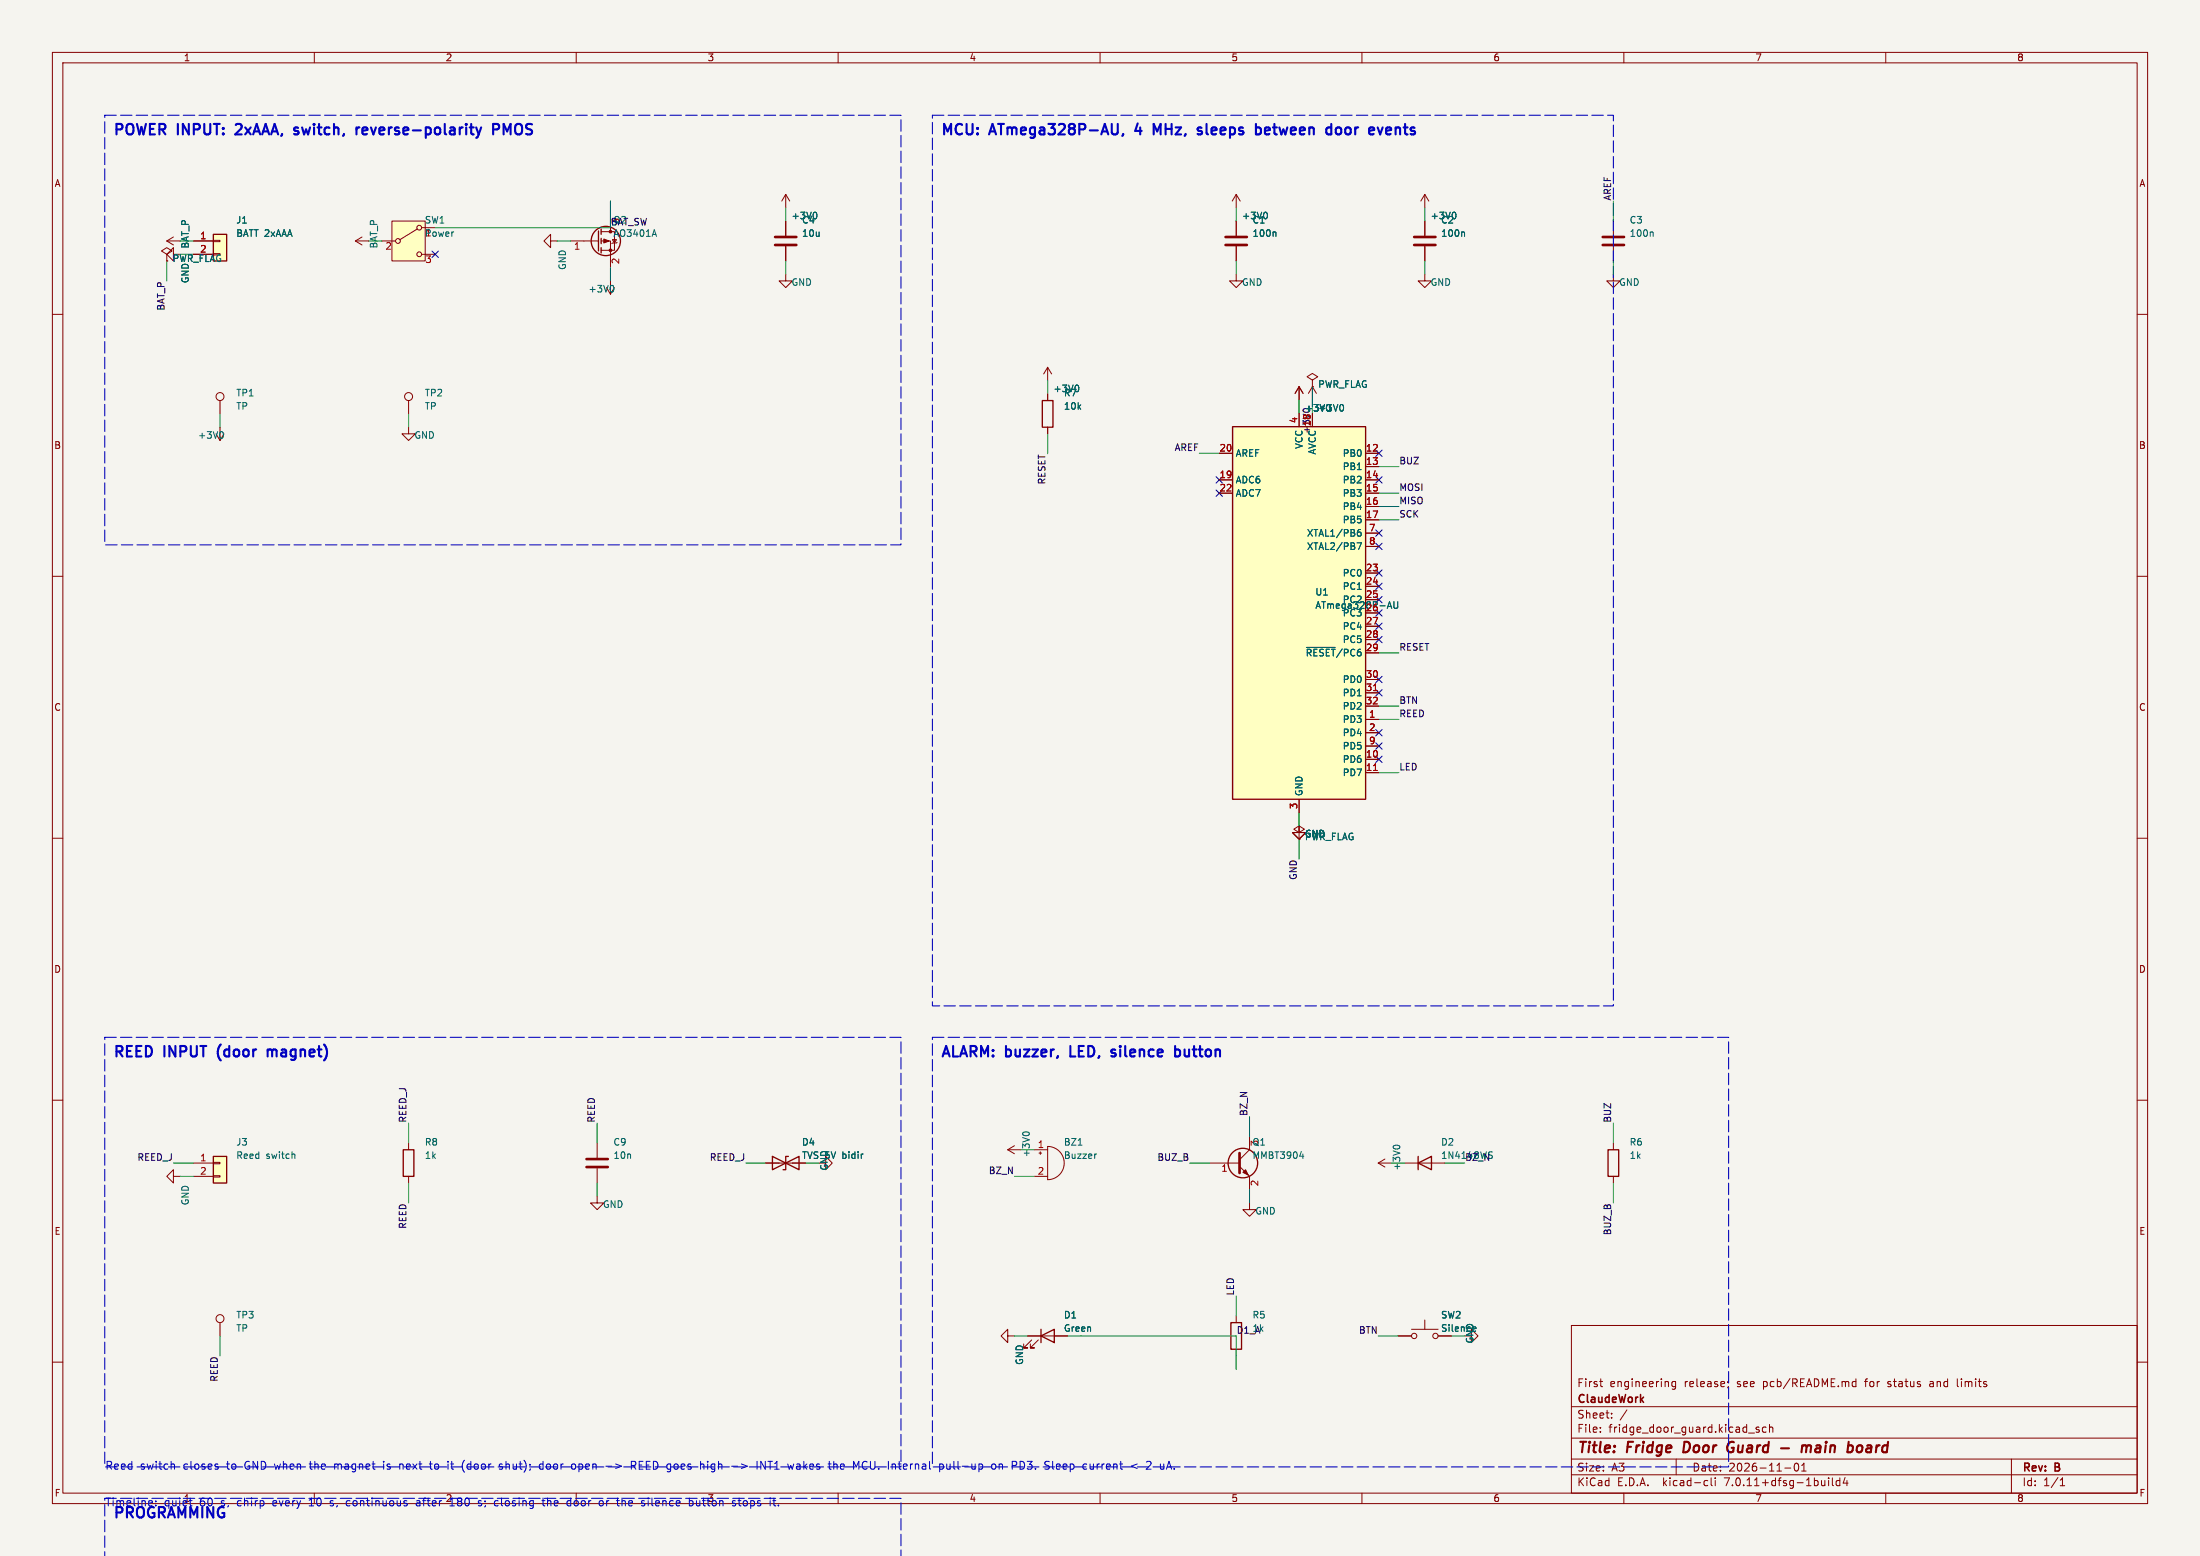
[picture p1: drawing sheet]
<svg xmlns="http://www.w3.org/2000/svg" width="420mm" height="297mm" viewBox="0 0 420 297" stroke-linecap="round" stroke-linejoin="round" font-family="sans-serif">
<path d="M0 0h420v297h-420z" fill="#f5f4ef" stroke="#f5f4ef" stroke-width=".19"/>
<g fill="none" stroke="#840000" stroke-width=".19">
<path d="M10 10h400v277h-400zM12 12h396v273h-396zM60 10v2M110 10v2M160 10v2M210 10v2M260 10v2M310 10v2M360 10v2M150 37.1v2.5M150 37.1l-.8 1.3M150 37.1l.8 1.3"/>
<path d="M236 37.1v2.5M236 37.1l-.8 1.3M236 37.1l.8 1.3M272 37.1v2.5M272 37.1l-.8 1.3M272 37.1l.8 1.3M10 60h2M31.8 48.5l1.1-.6-1.1-.6-1 .6 1 .6v1.3M31.8 49.8h.1M31.8 46h2.6M31.8 46l1.3 .8M33.1 48.5v-1.2l-1.3 1.2 1.3 1.3v-1.3h1.3"/>
<path d="M33.1 45.2l-1.3 .8M36.9 46h3.8M36.9 48.5h3.8M40.7 45.9h1.3v.2h-1.3zM67.8 46h2.6M67.8 46l1.3 .8M69.1 45.2l-1.3 .8M72.9 46h2.6M74.8 42.2h6.4v7.6h-6.4zM79.7 43.7l-3.4 2M80.5 48.5h2.6M105.1 46v-1.3l-1.3 1.3 1.3 1.3v-1.3h1.3"/>
<path d="M108.9 46h5.4M114.8 46h1.7v5.1M114.8 44.2h2.5v3.6h-2.5M116.5 40.9v3.3M116.5 53.6v2.6l.8-1.3M116.9 45.7h.8l-.4 .7zM117.8 46.3l-1 .2M150 52.3v1.3h1.3l-1.3 1.3-1.3-1.3h1.3M150 42.2v2.8M150 47v2.8M236 52.3v1.3h1.3l-1.3 1.3-1.3-1.3h1.3M236 42.2v2.8"/>
<path d="M236 47v2.8M272 52.3v1.3h1.3l-1.3 1.3-1.3-1.3h1.3M272 42.2v2.8M272 47v2.8M308 52.3v1.3h1.3l-1.3 1.3-1.3-1.3h1.3M308 42.2v2.8M308 47v2.8M408 60h2M42 76.5v2.5M78 76.5v2.5M200 70.1v2.6M200 75.2v1.3"/>
<path d="M200 70.1l-.8 1.3M200 70.1l.8 1.3M248 73.8l-.8 1.3M248 73.8v2.6M248 78.9v2.5M248 73.8l.8 1.3M250.5 72.6l1.1-.7-1.1-.6-1 .6 1 .7v1.2M250.5 73.8h.1M250.5 73.8l-.7 1.3M250.5 73.8v2.6M250.5 73.8l.8 1.3M42 81.5v2.6l.8-1.3"/>
<path d="M78 81.5v1.3h1.3l-1.3 1.3-1.3-1.3h1.3M200 81.5v1.3M232.8 86.5h2.5M232.8 91.6h2.5M232.8 94.1h2.5M260.7 86.5h2.5M260.7 89.1h2.5M260.7 91.6h2.5M260.7 94.1h2.5M260.7 96.7h2.5M260.7 99.2h2.5M10 110h2"/>
<path d="M260.7 109.4h2.5M260.7 111.9h2.5M260.7 114.5h2.5M260.7 119.5h2.5M260.7 101.8h2.5M260.7 104.3h2.5M408 110h2M260.7 137.3h2.5M260.7 139.9h2.5M260.7 122.1h2.5M260.7 124.6h2.5M260.7 129.7h2.5"/>
<path d="M260.7 132.2h2.5M260.7 134.8h2.5M10 160h2M248 157.6v1.3h1.3l-1.3 1.3-1.3-1.3h1.3l1-.6-1-.7-1 .7 1 .6v1.3M248 152.6v2.5M260.7 144.9h2.5M260.7 147.5h2.5M260.7 142.4h2.5M408 160h2M248 160.2h.1M10 210h2M78 218.2v1.3"/>
<path d="M114 218.2v2.8M192.4 219.5l1.3 .7M192.4 219.5h2.5M193.7 218.7l-1.3 .8M197.5 219.5h2.5M198.6 219.8v.5M200 218.8a3.2 3.2 0 0 1 3.2 3.2 3.2 3.2 0 0 1-3.2 3.2zM238.5 216.9v2.6l-1.9 1.9M308 218.2v1.3M408 210h2M33.1 224.5v-1.2l-1.3 1.2 1.3 1.3v-1.3h1.3M36.9 222h3.8"/>
<path d="M36.9 224.5h3.8M40.7 224.4h1.3v.3h-1.3zM40.7 221.9h1.3v.2h-1.3zM78 224.5v1.3M114 228.4v1.2h1.3l-1.3 1.3-1.3-1.3h1.3M114 223v2.8M146.2 222h7.6M156.3 222h1.3v-1.3l1.3 1.3-1.3 1.3v-1.3M197.5 224.5h2.5M198.3 220.1h.6M230.9 222h5.7M236.6 222.6l1.9 1.9v2.6"/>
<path d="M238.5 229.6v1.3h1.3l-1.3 1.3-1.2-1.3h1.2M263.1 222h2.6M263.1 222l1.3 .8M264.4 221.2l-1.3 .8M268.2 222h7.6M308 224.5v1.3M10 260h2M42 252.5v2.5M192.4 255v-1.3l-1.3 1.3 1.3 1.3v-1.3h1.3M196.2 255h7.6M197 255.8l-1.6 1.5h.8h-.8v-.8M198.2 255.8l-1.5 1.5h.8h-.8v-.8"/>
<path d="M236 251.2v1.3M236 257.5v1.3M266.9 255h2.6M269.5 253.7h5M272 252v1.7M279.6 255h1.3v-1.3l1.3 1.3-1.3 1.3v-1.3M300 253h108v32h-108zM408 260h2M300 278.5h108M300 274.5h108M300 268.5h108M305.4 263.7h.5"/>
<path d="M305.5 273.2v.2M305.5 272.5v.1M305.7 264.6l.2 .1M307.7 270.5v.2M307.7 269.8v.1M310.6 269.1l-1.3 1.9M319.9 263.8l-.5-.1-.2 .3 .1 .6h.6M319.9 263.7v1.2l-.3 .3-.4-.1M320 278.5v3M329.9 263.8v.1M329.9 264.6l-.1 .3M333.8 273.5h1.1"/>
<path d="M335.8 272.5l-.4-.1-.2 .2 .1 .2 .5 .2v.3h-.6M337.2 272.5l-.5-.1-.3 .3 .2 .6h.6M337.8 272.5l.2-.1 .4 .1v.9M337.8 271.9v1.5M342.7 279.4l.2-.1a.8 .8 0 0 1 .5 .7 .8 .8 0 0 1-.5 .8 1 1 0 0 1-.2-1.4zM343.9 279.7l.5-.4v1.5M353.7 263.8h.6M353.7 264.6h.6M354.3 263.2v1.5M368.4 264.2v.4M373.7 263.2v1.3l.2 .2M384 278.5v6.5"/>
<path d="M60 285v2M110 285v2M160 285v2M210 285v2M260 285v2M300 281.5h108M310 285v2M325.6 282.6l.4 .1M326 283.5l-.4 .1M326.7 282.1v1.3l.2 .2M327.4 282.1v.1M327.4 282.6v1"/>
<path d="M340.7 280.2h1.2M343.9 280.8h.9M349.1 282.1v.1M349.1 282.6v1M349.8 282.1v1.3l.2 .2M351.2 282.7l-.4-.1-.3 .3 .2 .6h.5M351.2 282.1v1.5M352.2 282l-.3 1.1h.9M352.6 282.6v1M360 285v2M393.3 283.6h.9M393.3 282.5l.4-.4v1.5"/>
<circle cx="76" cy="46" r=".46"/>
<circle cx="80" cy="48.5" r=".46"/>
<circle cx="80" cy="43.5" r=".46"/>
<circle cx="42" cy="75.7" r=".76"/>
<circle cx="78" cy="75.7" r=".76"/>
<circle cx="42" cy="251.7" r=".76"/>
<circle cx="270" cy="255" r=".51"/>
<circle cx="274" cy="255" r=".51"/>
</g>
<path d="M321.6 275.2l-.3 2h.5M329.8 276.9a.68 .68 0 0 0 1 .2M330.6 276.3h.4M330.8 275.2a.81 .81 0 0 0-.9 .5M340 276.4h1.5M344.1 276.1a.49 .49 0 0 1 .8 .1M344.1 275.9l-.2 1.3M344.9 276.2a.51 .51 0 0 1 .8-.2l-.1 1.2M344.9 276.2l-.1 1M354.6 276.1a.52 .52 0 0 1 .5-.2 .52 .52 0 0 1 .4 .4v.5a.6 .6 0 0 1-.9 .3" fill="none" stroke="#840000" stroke-width=".4"/>
<g fill="#ffffc2" stroke="#ffffc2" stroke-width=".19">
<path d="M74.8 42.2h6.4v7.6h-6.4z"/>
<path d="M40.7 220.7h2.6v5.1h-2.6z"/>
<path d="M235.3 81.4h25.4v71.2h-25.4z"/>
<path d="M40.7 44.7h2.6v5.1h-2.6z"/>
</g>
<path d="M148 46.8h4M148 45.2h4M234 46.8h4M234 45.2h4M270 46.8h4M270 45.2h4M306 46.8h4M306 45.2h4M112 222.8h4M112 221.2h4M236.6 220.1v3.8" fill="none" stroke="#840000" stroke-width=".51"/>
<g fill="none" stroke="#840000" stroke-width=".25">
<path d="M40.7 44.7h2.6v5.1h-2.6zM114.3 44.1v3.8M114.8 43.7v1M114.8 45.5v1M114.8 47.3v1M199 76.5h2v5h-2zM235.3 81.4h25.4v71.2h-25.4zM77 219.5h2v5h-2zM307 219.5h2v5h-2zM40.7 220.7h2.6v5.1h-2.6zM147.5 220.7v2.6l5-2.6v2.6zM150.5 220.7h-.5v2.6h-.5"/>
<path d="M270.7 222l2.6-1.3v2.6zM270.7 220.7v2.6M198.7 255l2.6-1.3v2.6zM198.7 253.7v2.6M235 252.5h2v5h-2z"/>
<circle cx="115.7" cy="46" r="2.79"/>
<circle cx="237.3" cy="222" r="2.82"/>
</g>
<g fill="none" stroke="#006464" stroke-width=".19">
<path d="M116.9 54.5a.79 .79 0 0 1 0 1.2M124.9 43.8l.4 1.3M155.6 40.5l.3 .5-.1 .6M241.6 40.5a.79 .79 0 0 1 0 1.3M243.4 44.3l.2 .2v.6M277.6 40.5a.84 .84 0 0 1 .2 1.2M279.4 44.3l.2 .2v.6M315.4 44.3l.2 .2v.6M205.6 73.5l.3 .5-.1 .6M256.2 77.2a.79 .79 0 0 1 0 1.3M42.3 82.4a.79 .79 0 0 1 0 1.3M259.1 103.6h.8l-.5 1.3"/>
<path d="M259.2 101.7l.4-.1 .2 .2-.1 .5h-.3l-.2-.1M259.7 101.1h-.3l-.2 .3M265 115.8h.6M265.3 114.8l.4 1.3M266.1 114.8v1.1l.3 .2h.2l.2-.2v-1.1M249.4 123.6h5.5M195.2 216.4a.79 .79 0 0 1 1.3 0M205.8 218.6h.8M266 218.9a.8 .8 0 0 1 1.2 0M284.4 219.8l.5 .1M56.1 220.3l.2 .2v.6M209.3 220.3h-.2"/>
<path d="M248.1 220.7h.8M248.7 220.3v.8M284.4 220.5l.4 .1 .1 .3-.2 .2h-.3"/>
</g>
<path d="M262.2 131.8h.7M262.2 147.1h.7" fill="none" stroke="#a90000" stroke-width=".19"/>
<g fill="#840000" stroke="#840000" stroke-width=".19">
<path d="M237.3 223.8l.5-.5 .5 1z"/>
<path d="M115.3 45.6l1 .4-1 .4z"/>
<circle cx="116.5" cy="47.8" r=".25"/>
<circle cx="116.5" cy="44.2" r=".25"/>
</g>
<g fill="none" stroke="#0000c2" stroke-width=".4">
<path d="M45.1 23.7l-.1 .1M46 24.5l-1.1 1.2h1.2M56.4 25l.5 .1 .1 .3-.3 .3h-.4M56.4 24.3l.5 .1M68.6 24.3l-.4 .1-.2 .3M69.9 24.3h-.4l-.3 .3 .1 1 .6 .1M70.1 24.8l-.9 .2M94.1 24.7h.8a.54 .54 0 0 0 .4-.5 .54 .54 0 0 0-.4-.5h-.8v2M96.8 25.1l-.7-1.4v2M213.4 23.7v1.6l-.4 .4M214.4 25.6l-.2 .3M217.2 23.6l-.5 1.4h1.3"/>
<path d="M221.6 23.7l-.7 1.4-.7-1.4v2M229.2 25l.3 .3-.1 .3-.2 .1M229.2 24.3l.2 .1M242.3 24.4l-.5-.1-.3 .3 .1 1h.7M242.4 24.8l-.9 .2M255.1 24.5a.54 .54 0 0 1 .5-.2 .54 .54 0 0 1 .4 .4v.6a.54 .54 0 0 1-.5 .4 .54 .54 0 0 1-.5-.4zM265.5 24.4l-.6-.1-.3 .3 .1 1h.8M265.6 24.8l-1 .2M204.3 199.7v2h1M224.3 199.7v2M51.1 200.5a.5 .5 0 0 1 .9 .1M51.1 200.3v1.4"/>
<path d="M52 200.6v1.1M52 200.4v.2M212.2 200.9l.7 .2 .1 .2-.1 .3-.6 .1M212.2 200.4h.7M224.3 200.4l.6-.1 .4 .4v.6l-.2 .3h-.8"/>
</g>
<g fill="none" stroke="#0000c2" stroke-width=".19">
<path d="M33.1 279.4l.2 .3v.7M63.9 279.4v1M64 279.5l-.1 .1M73.2 278.9v.2M73.2 279.4v1M76.3 279.4v1M76.7 279.4l-.4 .2M82 279.4h.5M82.2 278.9v1.3l.3 .2M86 279.4h.6M88.7 278.7l-.2 .3M95.9 279.5l-.4-.1-.2 .3 .1 .2 .5 .1v.4h-.6"/>
<path d="M103.7 279.5l-.5-.1-.2 .3 .1 .7h.6M103.7 278.9v1.5M109.6 279.4l.3 .3v.5l-.3 .2M115.7 279.9h1.1M120.5 279.7h.7l.2-.3-.1-.3-.2-.2h-.6v1.5M120.9 279.7l.5 .7M122 279.7h.5M122.7 278.9h-.7v1.5h.7M135.1 278.9v.2M135.1 279.4v1M141.5 279.4l1.2 .5-1.2 .4M144.5 278.9v1.5"/>
<path d="M146.1 278.9v1.5l-.9-1.5v1.5M146.6 278.9h.9M152.1 279.5h.6v.9M152.7 279.8l-.6 .1M161 279.4h-.3l-.2 .3v.7h.5M161.2 279.8l-.7 .1M164.9 279l.3-.1 .3 .2M180.7 279.4l.1 1h.4l.2-.1M181.4 279.4v1M182.1 278.9v1.3l.2 .2M189.8 279.4l.3 .3v.5l-.3 .2M190.7 279.6l.3-.2 .3 .1 .1 .9"/>
<path d="M190.7 279.4v1M196.1 278.9h.9l-.5 .6h.2M202.3 279.5l.1 .3-.7 .1M203 279.5v.9M203.7 279.8l-.7 .1M209.9 279.4l-.3 .1M210.4 279.4v1M210.5 279.6l-.1 .1M218.9 279.1l.6-.2 .2 .3M219.7 279.4l-.9 1h.9M223.2 278.9l-.5 1.5M28.9 286.4l.2 .4-.7 .1"/>
<path d="M29 287.4h-.1M29.7 287.3v.1M29.7 286.5v.2M36.1 286.4h.6M36.4 287.4h.1M41.6 280v.4M59 287.4h.9M59.2 286.3l-.2 .1M63 287.4h.2M63.1 286.5v.4M66.4 286.4l-.3 .3v.5l.3 .2M77.7 287v.4"/>
<path d="M80 286.4l-.5 .1M80 286.9h-.3a.29 .29 0 0 0-.3 .3 .29 .29 0 0 0 .3 .2h.3M85.9 287.4h.8M88.5 280.7l.2 .3M91.9 286.5l-.4-.1-.2 .3 .1 .2 .5 .1v.4h-.6M94.7 286.4l.4 .1M95.1 287.4h-.4M103.5 286.4h.5M103.7 285.9v1.3l.3 .2M104.5 285.9v1.5M104.6 286.5l-.1 .1M108.5 286.4l.5 .1"/>
<path d="M109 287.4h-.5M109 285.9v1.5M114.9 286.4l.3 .3v.5l-.3 .2M118.8 286.5h.5M123.7 285.9v.2M123.7 286.4v1M131.7 286.4l.5 .1 .1 .2-.1 .6-.5 .1M133 286.4v.8v.2h.4M140.2 286.9l.3 .3-.3 .2M140.2 286.4l.2 .1M140.9 286.4h.6M141.1 285.9v1.3l.4 .2"/>
<path d="M147.5 286.4h.6M148 287.4h.1M148.6 287.3v.1M152.1 280.4h.6M165.5 280.3l-.3 .1h-.3M196.1 280.3l.6 .1M222.8 280h.7"/>
</g>
<path d="M20 22h152v82h-152v-82M178 22h130v170h-130v-170M20 198h152v82h-152v-82M178 198h152v82h-152v-82M20 286h152v11.1M20 297.1v-11.1" fill="none" stroke="#0000c2" stroke-width=".2" stroke-dasharray="2.2 .8"/>
<g fill="none" stroke="#009600" stroke-width=".19">
<path d="M116.5 38.4v5.1h-33.4M150 39.6v2.6M236 39.6v2.6M272 39.6v2.6M308 38.4v3.8M31.8 49.8v3.8M106.4 46h2.5M116.5 51.1v2.5M150 49.8v2.5M236 49.8v2.5M272 49.8v2.5M308 49.8v2.5"/>
<path d="M42 79v2.5M78 79v2.5M200 72.7v2.5M248 76.4v2.5M250.5 73.8v5.1M200 82.8v3.8M229 86.5h3.8M263.2 89.1h3.9M263.2 94.1h3.9M263.2 99.2h3.9M263.2 96.7h3.9M263.2 134.8h3.9"/>
<path d="M263.2 137.3h3.9M263.2 124.6h3.9M248 155.1v2.5M263.2 147.5h3.9M248 160.2v3.8M78 214.4v3.8M114 214.4v3.8M194.9 219.5h2.6M238.5 213.1v3.8M308 214.4v3.8M33.1 222h3.8M34.4 224.5h2.5"/>
<path d="M78 225.8v3.8M114 225.8v2.6M142.4 222h3.8M193.7 224.5h3.8M227.1 222h3.8M238.5 227.1v2.5M265.7 222h2.5M275.8 222h3.8M308 225.8v3.8M42 255v3.8M193.7 255h2.5M206.4 255h29.6v6.3"/>
<path d="M236 247.4v3.8M263.1 255h3.8"/>
</g>
<g fill="none" stroke="#000084" stroke-width=".19">
<path d="M82.5 47.9l1.2 1.2M83.7 47.9l-1.2 1.2M232.2 91l1.2 1.2M232.2 93.5l1.2 1.2M233.4 91l-1.2 1.2M233.4 93.5l-1.2 1.2M262.6 91l1.3 1.2M262.6 85.9l1.3 1.2M263.9 91l-1.3 1.2M263.9 85.9l-1.3 1.2M262.6 111.3l1.3 1.2M262.6 103.7l1.3 1.2"/>
<path d="M262.6 101.2l1.3 1.2M262.6 116.4l1.3 1.2M262.6 113.9l1.3 1.2M262.6 118.9l1.3 1.2M262.6 108.8l1.3 1.2M263.9 111.3l-1.3 1.2M263.9 103.7l-1.3 1.2M263.9 101.2l-1.3 1.2M263.9 116.4l-1.3 1.2M263.9 113.9l-1.3 1.2M263.9 118.9l-1.3 1.2M263.9 108.8l-1.3 1.2"/>
<path d="M262.6 139.3l1.3 1.2M262.6 131.6l1.3 1.2M262.6 129.1l1.3 1.2M262.6 121.5l1.3 1.2M263.9 139.3l-1.3 1.2M263.9 131.6l-1.3 1.2M263.9 129.1l-1.3 1.2M263.9 121.5l-1.3 1.2M262.6 144.3l1.3 1.2M262.6 141.8l1.3 1.2M263.9 144.3l-1.3 1.2M263.9 141.8l-1.3 1.2"/>
</g>
<g font-size="2.8" fill="#0000c2">
<text x="21.5" y="26.3">POWER</text>
<text x="34" y="26.3">INPUT:</text>
<text x="46" y="26.3">2xAAA,</text>
<text x="57.9" y="26.3">switch,</text>
<text x="70.5" y="26.3">reverse-polarity</text>
<text x="97.4" y="26.3">PMOS</text>
<text x="179.5" y="26.3">MCU:</text>
<text x="189.2" y="26.3">ATmega328P-AU,</text>
<text x="217.7" y="26.3">4</text>
<text x="221.9" y="26.3">MHz,</text>
<text x="231.2" y="26.3">sleeps</text>
<text x="243" y="26.3">between</text>
<text x="257.3" y="26.3">door</text>
<text x="266.3" y="26.3">events</text>
<text x="21.5" y="202.4">REED</text>
<text x="31.4" y="202.4">INPUT</text>
<text x="42.4" y="202.4">(door</text>
<text x="52.8" y="202.4">magnet)</text>
<text x="179.5" y="202.4">ALARM: buzzer,</text>
<text x="205.2" y="202.4">LED,</text>
<text x="213.9" y="202.4">silence</text>
<text x="226.8" y="202.4">button</text>
<text x="21.5" y="290.3">PROGRAMMING</text>
</g>
<g font-size="2.8" fill="#840000">
<text x="301" y="277.9">Title:</text>
<text x="310.6" y="277.9">Fridge</text>
<text x="322.2" y="277.9">Door</text>
<text x="331.4" y="277.9">Guard</text>
<text x="347.2" y="277.9">main</text>
<text x="356.7" y="277.9">board</text>
</g>
<g font-size="2.1" fill="#840000">
<text x="301" y="268.2">ClaudeWork</text>
<text x="301" y="265">First</text>
<text x="307.3" y="265">engineering</text>
<text x="321.6" y="265">release;</text>
<text x="331.7" y="265">see</text>
<text x="336.8" y="265">pcb/README.md</text>
<text x="356.5" y="265">for</text>
<text x="360.9" y="265">status</text>
<text x="369.1" y="265">and</text>
<text x="374.5" y="265">limits</text>
<text x="301" y="273.7">File:</text>
<text x="301" y="271">Sheet:</text>
<text x="307.1" y="273.7">fridge_door_guard.kicad_sch</text>
<text x="301" y="281.1">Size:</text>
<text x="307.6" y="281.1">A3</text>
<text x="323" y="281.1">Date:</text>
<text x="330" y="281.1">2026-11-01</text>
<text x="386" y="281.3">Rev:</text>
<text x="392.4" y="281.3">B</text>
<text x="301" y="283.9">KiCad</text>
<text x="308.7" y="283.9">E.D.A.</text>
<text x="317.6" y="283.9">kicad-cli</text>
<text x="329.5" y="283.9">7.0.11+dfsg-1build4</text>
<text x="386" y="283.9">Id:</text>
<text x="390.1" y="283.9">1/1</text>
</g>
<g font-size="2.1" fill="#0000c2">
<text x="20" y="280.7">Reed</text>
<text x="26.7" y="280.7">switch</text>
<text x="35" y="280.7">closes</text>
<text x="43.5" y="280.7">to</text>
<text x="47" y="280.7">GND when</text>
<text x="59.7" y="280.7">the</text>
<text x="64.5" y="280.7">magnet</text>
<text x="74" y="280.7">is</text>
<text x="77.3" y="280.7">next</text>
<text x="83.3" y="280.7">to</text>
<text x="86.8" y="280.7">it</text>
<text x="89.7" y="280.7">(door</text>
<text x="97" y="280.7">shut);</text>
<text x="104.8" y="280.7">door</text>
<text x="111.1" y="280.7">open</text>
<text x="117.7" y="280.7">-&gt;</text>
<text x="122.7" y="280.7">REED goes</text>
<text x="136.3" y="280.7">high</text>
<text x="147.4" y="280.7">INT1</text>
<text x="153.5" y="280.7">wakes</text>
<text x="161.5" y="280.7">the</text>
<text x="166.3" y="280.7">MCU. Internal</text>
<text x="183" y="280.7">pull-up</text>
<text x="193.2" y="280.7">on</text>
<text x="197.2" y="280.7">PD3.</text>
<text x="203.6" y="280.7">Sleep</text>
<text x="211.1" y="280.7">current</text>
<text x="220.4" y="280.7">&lt;</text>
<text x="223.5" y="280.7">2</text>
<text x="20" y="287.7">Timeline:</text>
<text x="31.3" y="287.7">quiet</text>
<text x="38.2" y="287.7">60</text>
<text x="42.3" y="287.7">s,</text>
<text x="45.6" y="287.7">chirp</text>
<text x="52.5" y="287.7">every</text>
<text x="59.6" y="287.7">10</text>
<text x="63.7" y="287.7">s,</text>
<text x="67" y="287.7">continuous</text>
<text x="80.5" y="287.7">after</text>
<text x="87.1" y="287.7">180</text>
<text x="92.7" y="287.7">s;</text>
<text x="95.9" y="287.7">closing</text>
<text x="105.3" y="287.7">the</text>
<text x="110.1" y="287.7">door</text>
<text x="116.4" y="287.7">or</text>
<text x="119.9" y="287.7">the</text>
<text x="124.7" y="287.7">silence</text>
<text x="134" y="287.7">button</text>
<text x="142.4" y="287.7">stops</text>
</g>
<g font-size="1.8" fill="#840000">
<text x="35" y="11.9">1</text>
<text x="85" y="11.9">2</text>
<text x="135" y="11.9">3</text>
<text x="185" y="11.9">4</text>
<text x="235" y="11.9">5</text>
<text x="285" y="11.9">6</text>
<text x="335" y="11.9">7</text>
<text x="385" y="11.9">8</text>
<text x="10.3" y="35.9">A</text>
<text x="408.3" y="35.9">A</text>
<text x="10.3" y="85.9">B</text>
<text x="408.2" y="85.9">B</text>
<text x="251" y="116.4">ATmega328P-AU</text>
<text x="10.3" y="135.9">C</text>
<text x="408.2" y="135.9">C</text>
<text x="10.3" y="185.9">D</text>
<text x="408.2" y="185.9">D</text>
<text x="10.3" y="235.9">E</text>
<text x="408.3" y="235.9">E</text>
<text x="275" y="254.4">Silence</text>
<text x="10.3" y="285.9">F</text>
<text x="185" y="286.9">4</text>
<text x="235" y="286.9">5</text>
<text x="285" y="286.9">6</text>
<text x="335" y="286.9">7</text>
<text x="385" y="286.9">8</text>
<text x="408.3" y="285.9">F</text>
</g>
<g font-size="1.8" fill="#0f0f0f">
<text x="307.6" y="38.4" transform="rotate(-90 307.6 38.4)">AREF</text>
<text x="116.5" y="43.1">BAT_SW</text>
<text x="117" y="42.9">Q2</text>
<text x="118.5" y="42.9" transform="rotate(-90 118.5 42.9)">3</text>
<text x="31.5" y="59.4" transform="rotate(-90 31.5 59.4)">BAT_P</text>
<text x="224.2" y="86.2">AREF</text>
<text x="267.1" y="88.7">BUZ</text>
<text x="199.7" y="92.6" transform="rotate(-90 199.7 92.6)">RESET</text>
<text x="267.1" y="93.8">MOSI</text>
<text x="267.1" y="98.9">SCK</text>
<text x="267.1" y="96.3">MISO</text>
<text x="267.1" y="124.3">RESET</text>
<text x="267.1" y="137">REED</text>
<text x="267.1" y="134.4">BTN</text>
<text x="267.1" y="147.1">LED</text>
<text x="247.7" y="168.1" transform="rotate(-90 247.7 168.1)">GND</text>
<text x="77.7" y="214.4" transform="rotate(-90 77.7 214.4)">REED_J</text>
<text x="113.7" y="214.4" transform="rotate(-90 113.7 214.4)">REED</text>
<text x="238.2" y="213.1" transform="rotate(-90 238.2 213.1)">BZ_N</text>
<text x="307.6" y="214.4" transform="rotate(-90 307.6 214.4)">BUZ</text>
<text x="26.1" y="221.7">REED_J</text>
<text x="135.4" y="221.7">REED_J</text>
<text x="220.9" y="221.7">BUZ_B</text>
<text x="279.6" y="221.7">BZ_N</text>
<text x="188.7" y="224.2">BZ_N</text>
<text x="77.7" y="234.7" transform="rotate(-90 77.7 234.7)">REED</text>
<text x="307.6" y="235.9" transform="rotate(-90 307.6 235.9)">BUZ_B</text>
<text x="235.7" y="247.4" transform="rotate(-90 235.7 247.4)">LED</text>
<text x="236" y="254.7">D1_A</text>
<text x="239" y="254.4">1k</text>
<text x="259.3" y="254.7">BTN</text>
<text x="41.7" y="263.9" transform="rotate(-90 41.7 263.9)">REED</text>
</g>
<g font-size="1.8" fill="#006464">
<text x="36.2" y="47.5" transform="rotate(-90 36.2 47.5)">BAT_P</text>
<text x="45" y="42.9">J1</text>
<text x="45" y="45.4">BATT 2xAAA</text>
<text x="81" y="42.9">SW1</text>
<text x="81" y="45.4">Power</text>
<text x="81.1" y="45.4">1</text>
<text x="117" y="45.4">AO3401A</text>
<text x="151" y="42.1">+3V0</text>
<text x="153" y="42.9">C4</text>
<text x="153" y="45.4">10u</text>
<text x="237" y="42.1">+3V0</text>
<text x="239" y="42.9">C1</text>
<text x="239" y="45.4">100n</text>
<text x="273" y="42.1">+3V0</text>
<text x="275" y="42.9">C2</text>
<text x="275" y="45.4">100n</text>
<text x="311" y="42.9">C3</text>
<text x="311" y="45.4">100n</text>
<text x="32.8" y="50.2">PWR_FLAG</text>
<text x="38.1" y="48.3">2</text>
<text x="108.2" y="51.6" transform="rotate(-90 108.2 51.6)">GND</text>
<text x="36.2" y="54.2" transform="rotate(-90 36.2 54.2)">GND</text>
<text x="112.2" y="56">+3V0</text>
<text x="151" y="54.8">GND</text>
<text x="237" y="54.8">GND</text>
<text x="273" y="54.8">GND</text>
<text x="309" y="54.8">GND</text>
<text x="45" y="75.9">TP1</text>
<text x="81" y="75.9">TP2</text>
<text x="201" y="75.1">+3V0</text>
<text x="203" y="75.9">R7</text>
<text x="251.5" y="74.2">PWR_FLAG</text>
<text x="37.7" y="83.9">+3V0</text>
<text x="45" y="78.4">TP</text>
<text x="79" y="83.9">GND</text>
<text x="81" y="78.4">TP</text>
<text x="203" y="78.4">10k</text>
<text x="249" y="78.8">+3V0</text>
<text x="250.2" y="82.9" transform="rotate(-90 250.2 82.9)">+3V0</text>
<text x="251.5" y="78.8">+3V0</text>
<text x="235.8" y="87.4">AREF</text>
<text x="248.9" y="85.8" transform="rotate(-90 248.9 85.8)">VCC</text>
<text x="251.4" y="86.9" transform="rotate(-90 251.4 86.9)">AVCC</text>
<text x="256.2" y="87.4">PB0</text>
<text x="256.2" y="89.9">PB1</text>
<text x="235.8" y="92.5">ADC6</text>
<text x="235.8" y="95">ADC7</text>
<text x="256.2" y="92.5">PB2</text>
<text x="256.2" y="95">PB3</text>
<text x="256.2" y="97.5">PB4</text>
<text x="256.2" y="100.1">PB5</text>
<text x="249.4" y="102.6">XTAL1/PB6</text>
<text x="249.4" y="105.2">XTAL2/PB7</text>
<text x="251" y="113.9">U1</text>
<text x="256.2" y="110.2">PC0</text>
<text x="256.2" y="112.8">PC1</text>
<text x="256.2" y="115.3">PC2</text>
<text x="256.2" y="117.9">PC3</text>
<text x="249.2" y="125.5">~{RESET}/PC6</text>
<text x="256.2" y="120.4">PC4</text>
<text x="256.2" y="122.9">PC5</text>
<text x="256.2" y="130.6">PD0</text>
<text x="256.2" y="133.1">PD1</text>
<text x="256.2" y="135.6">PD2</text>
<text x="256.2" y="138.2">PD3</text>
<text x="256.2" y="140.7">PD4</text>
<text x="256.2" y="143.3">PD5</text>
<text x="256.2" y="145.8">PD6</text>
<text x="256.2" y="148.3">PD7</text>
<text x="248.9" y="152.1" transform="rotate(-90 248.9 152.1)">GND</text>
<text x="249" y="160">GND</text>
<text x="249" y="160.6">PWR_FLAG</text>
<text x="45" y="218.9">J3</text>
<text x="45" y="221.4">Reed</text>
<text x="50.8" y="221.4">switch</text>
<text x="81" y="218.9">R8</text>
<text x="81" y="221.4">1k</text>
<text x="117" y="218.9">C9</text>
<text x="117" y="221.4">10n</text>
<text x="153" y="218.9">D4</text>
<text x="153" y="221.4">TVS 5V</text>
<text x="160.9" y="221.4">bidir</text>
<text x="196.8" y="221" transform="rotate(-90 196.8 221)">+3V0</text>
<text x="203" y="218.9">BZ1</text>
<text x="203" y="221.4">Buzzer</text>
<text x="239" y="218.9">Q1</text>
<text x="239" y="221.4">MMBT3904</text>
<text x="240.5" y="218.9" transform="rotate(-90 240.5 218.9)">3</text>
<text x="275" y="218.9">D2</text>
<text x="275" y="221.4">1N4148WS</text>
<text x="311" y="218.9">R6</text>
<text x="311" y="221.4">1k</text>
<text x="158.2" y="223.5" transform="rotate(-90 158.2 223.5)">GND</text>
<text x="267.5" y="223.5" transform="rotate(-90 267.5 223.5)">+3V0</text>
<text x="36.2" y="230.2" transform="rotate(-90 36.2 230.2)">GND</text>
<text x="115" y="230.8">GND</text>
<text x="239.5" y="232">GND</text>
<text x="45" y="251.9">TP3</text>
<text x="203" y="251.9">D1</text>
<text x="239" y="251.9">R5</text>
<text x="275" y="251.9">SW2</text>
<text x="45" y="254.4">TP</text>
<text x="203" y="254.4">Green</text>
<text x="281.5" y="256.5" transform="rotate(-90 281.5 256.5)">GND</text>
<text x="195.5" y="260.6" transform="rotate(-90 195.5 260.6)">GND</text>
</g>
<g font-size="1.8" fill="#a90000">
<text x="38.1" y="45.7">1</text>
<text x="73.5" y="48">2</text>
<text x="109.5" y="48">1</text>
<text x="81.1" y="50.5">3</text>
<text x="118.5" y="50.5" transform="rotate(-90 118.5 50.5)">2</text>
<text x="247.7" y="80.9" transform="rotate(-90 247.7 80.9)">4</text>
<text x="250.3" y="81.5" transform="rotate(-90 250.3 81.5)">18</text>
<text x="232.7" y="86.3">20</text>
<text x="260.7" y="86.3">12</text>
<text x="260.7" y="88.8">13</text>
<text x="232.7" y="91.3">19</text>
<text x="232.7" y="93.9">22</text>
<text x="260.7" y="91.3">14</text>
<text x="260.7" y="93.9">15</text>
<text x="260.7" y="96.4">16</text>
<text x="260.7" y="99">17</text>
<text x="261.3" y="101.5">7</text>
<text x="261.3" y="104">8</text>
<text x="260.7" y="109.1">23</text>
<text x="260.7" y="111.7">24</text>
<text x="260.7" y="114.2">25</text>
<text x="260.7" y="116.7">26</text>
<text x="260.7" y="119.3">27</text>
<text x="260.7" y="121.8">28</text>
<text x="260.7" y="124.4">29</text>
<text x="260.7" y="129.4">30</text>
<text x="260.7" y="132">31</text>
<text x="260.7" y="134.5">32</text>
<text x="261.3" y="137.1">1</text>
<text x="261.3" y="139.6">2</text>
<text x="261.3" y="142.1">9</text>
<text x="260.7" y="144.7">10</text>
<text x="260.7" y="147.2">11</text>
<text x="247.7" y="154.5" transform="rotate(-90 247.7 154.5)">3</text>
<text x="38.1" y="221.7">1</text>
<text x="198" y="219.2">1</text>
<text x="38.1" y="224.3">2</text>
<text x="198" y="224.3">2</text>
<text x="233.1" y="224">1</text>
<text x="240.5" y="226.5" transform="rotate(-90 240.5 226.5)">2</text>
</g>
<text font-size="1.8" fill="#009600" x="72.2" y="47.5" transform="rotate(-90 72.2 47.5)">BAT_P</text>
<g font-size="1.8" fill="#0000c2">
<text x="35" y="286.9">1</text>
<text x="85" y="286.9">2</text>
<text x="135" y="286.9">3</text>
</g>
</svg>
